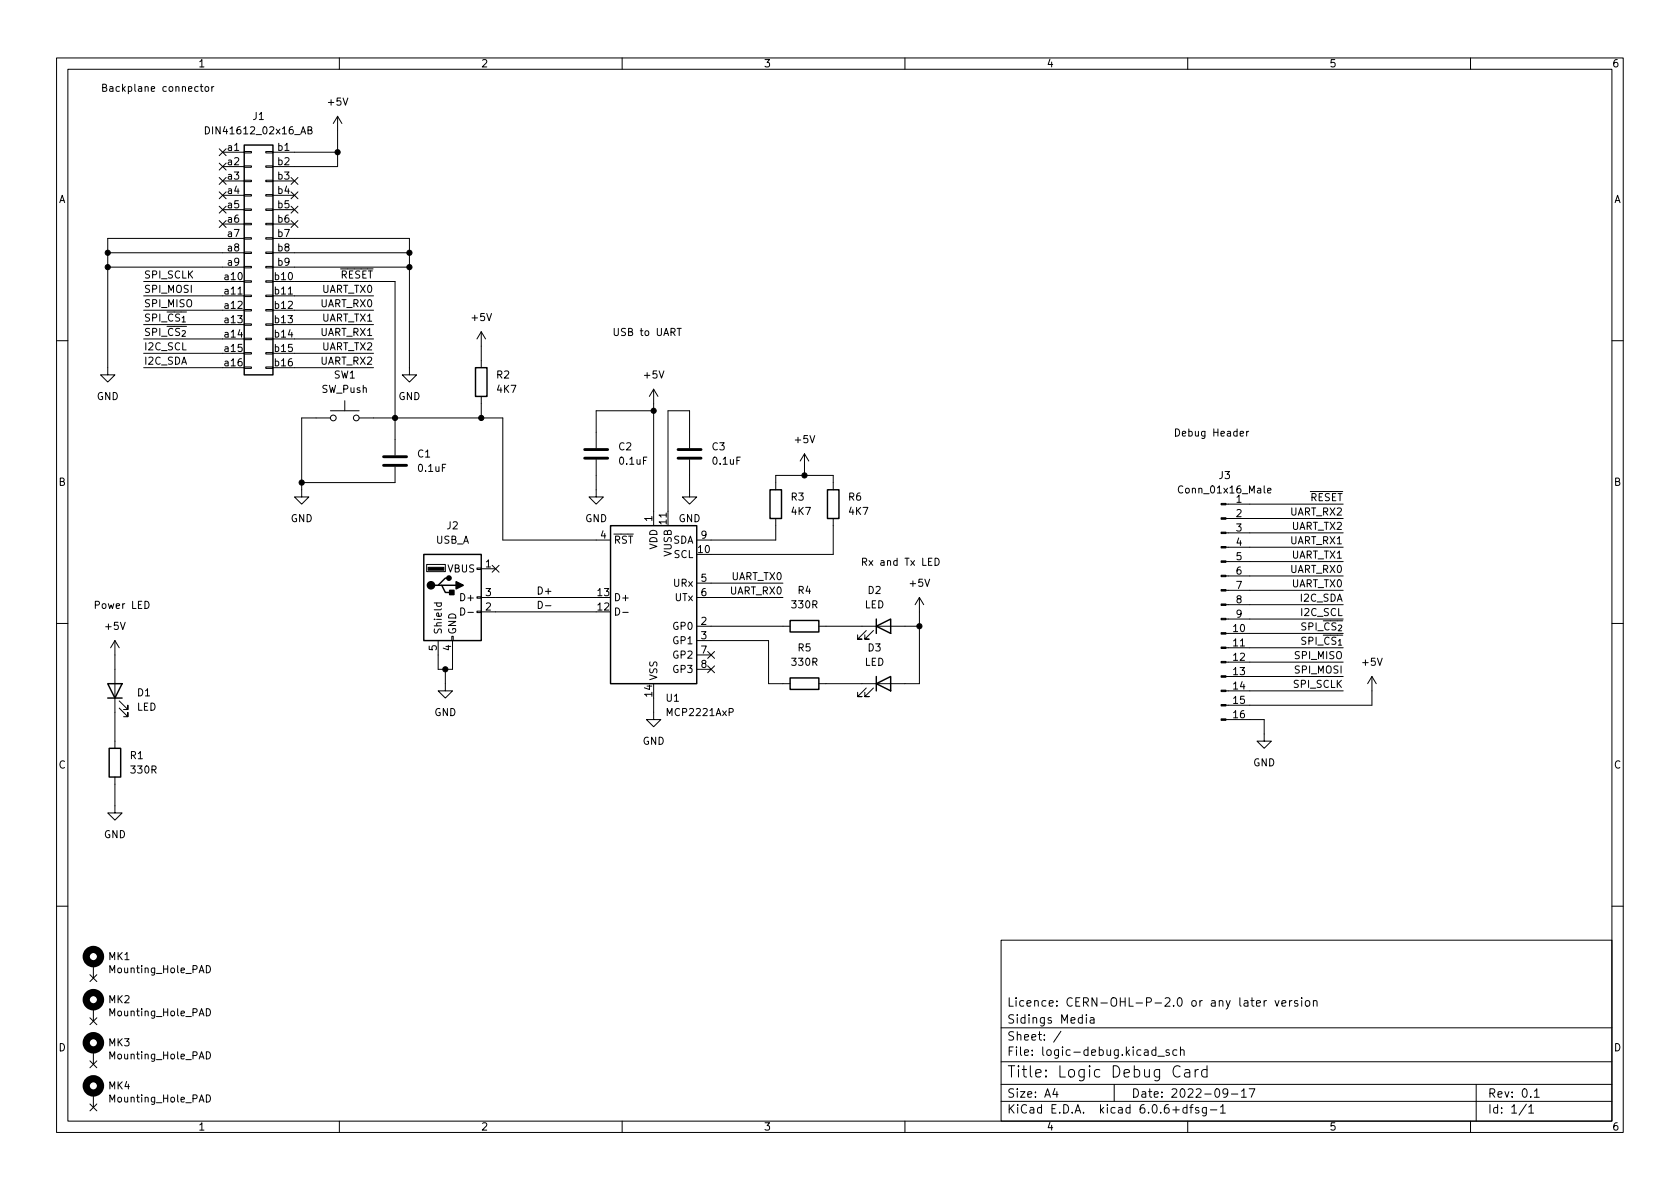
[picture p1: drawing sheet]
<svg xmlns="http://www.w3.org/2000/svg" width="297mm" height="210mm" viewBox="0 0 297 210" stroke-linecap="round" stroke-linejoin="round" font-family="sans-serif">
<g fill="none" stroke="#000" stroke-width=".18">
<path d="M10 10.2h277v190.1h-277zM12 12.2h273v186.1h-273zM35 15.4l-.3-.1-.3 .3 .1 .5h.5M35.4 15.3h.5M35.6 14.9v1.1l.3 .2M36.4 15.4l.3-.1 .2 .3v.3l-.2 .3-.3-.1-.2-.2zM37.5 15.3v.9M37.8 15.3l-.3 .3M60 10.2v2M110 10.2v2M160 10.2v2M210 10.2v2"/>
<path d="M260 10.2v2M36.3 22.4a.64 .64 0 0 1 .7 .6 .64 .64 0 0 1-.7 .7zM38.8 36.5l1.2 1.2M38.8 31.4l1.2 1.2M38.8 28.8l1.2 1.3M38.8 26.3l1.2 1.2M38.8 33.9l1.2 1.2M38.8 39l1.2 1.2M39.4 26.9h3.8M39.4 29.5h3.8M39.4 32h3.8M39.4 34.5h3.8"/>
<path d="M39.4 37.1h3.8M39.4 39.6h3.8M40 36.5l-1.2 1.2M40 31.4l-1.2 1.2M40 28.8l-1.2 1.3M40 26.3l-1.2 1.2M40 33.9l-1.2 1.2M40 39l-1.2 1.2M43.2 39.5h1.2v.2h-1.2zM43.2 37h1.2v.2h-1.2zM43.2 34.4h1.2v.3h-1.2zM43.2 31.9h1.2v.2h-1.2z"/>
<path d="M43.2 29.3h1.2v.3h-1.2zM43.2 26.8h1.2v.2h-1.2zM47 39.5h1.3v.2h-1.3zM47 37h1.3v.2h-1.3zM47 34.4h1.3v.3h-1.3zM47 31.9h1.3v.2h-1.3zM47 29.3h1.3v.3h-1.3zM47 26.8h1.3v.2h-1.3zM48.3 26.9h11.4M48.3 32h3.8M48.3 34.5h3.8M48.3 37.1h3.8"/>
<path d="M48.3 39.6h3.8M51.5 31.4l1.2 1.2M51.5 33.9l1.2 1.2M51.5 36.5l1.2 1.2M51.5 39l1.2 1.2M52.7 31.4l-1.2 1.2M52.7 33.9l-1.2 1.2M52.7 36.5l-1.2 1.2M52.7 39l-1.2 1.2M54.5 23h.5l.1-.2v-.3l-.6-.1v1.3h.4l.2-.1 .1-.3-.3-.3M59.7 20.6l-.8 1.2M59.7 20.6v8.9h-11.4"/>
<path d="M59.7 20.6l.8 1.2M19 44.7h24.2M19 47.2h24.2M25.4 49.8h17.8M25.4 52.3h17.8M25.4 54.9h17.8M25.4 57.4h17.8M25.4 59.9h17.8M26.4 58.1h-.4l-.2 .1v.4l.5 .2 .1 .3-.2 .2h-.5M27 58.7h.6l.1-.2v-.3l-.7-.1v1.2M28.3 58.1v1.2M28.6 59.5h.9"/>
<path d="M30.6 58.2a.6 .6 0 0 0-.9 .4 .6 .6 0 0 0 .6 .7l.3-.1M31.8 58.1h-.5l-.2 .1v.4l.5 .2 .2 .3-.3 .2h-.5M32.2 58.6l.4-.1 .2 .3-.6 .7h.6M43.2 59.8h1.2v.3h-1.2zM43.2 57.3h1.2v.2h-1.2zM43.2 54.7h1.2v.3h-1.2zM43.2 52.2h1.2v.2h-1.2zM43.2 49.7h1.2v.2h-1.2zM43.2 47.1h1.2v.3h-1.2zM43.2 44.6h1.2v.2h-1.2zM43.2 42h1.2v.3h-1.2zM43.2 42.2h-24.2v24.1h1.3l-1.3 1.3-1.2-1.3h1.2"/>
<path d="M47 59.8h1.3v.3h-1.3zM47 57.3h1.3v.2h-1.3zM47 54.7h1.3v.3h-1.3zM47 52.2h1.3v.2h-1.3zM47 49.7h1.3v.2h-1.3zM47 47.1h1.3v.3h-1.3zM47 44.6h1.3v.2h-1.3zM47 42h1.3v.3h-1.3zM48.3 42.2h24.1v24.1h1.3l-1.3 1.3-1.3-1.3h1.3M48.3 49.8h21.5v30.7M48.3 52.3h17.7M48.3 54.9h17.7"/>
<path d="M48.3 57.4h17.7M48.3 59.9h17.7M48.3 44.7h24.1M48.3 47.2h24.1M85.1 58.7v6.3M85.1 58.7l-.8 1.2M85.1 58.7l.8 1.2M108.6 58.1v1l.2 .2h.3l.2-.2v-1M10 60.2h2M25.4 62.5h17.8M25.4 65h17.8M43.2 64.9h1.2v.2h-1.2z"/>
<path d="M43.2 62.4h1.2v.2h-1.2zM47 64.9h1.3v.2h-1.3zM47 62.4h1.3v.2h-1.3zM48.3 62.5h17.7M48.3 65h17.7M58.4 73.9h-5.1v14h1.3l-1.3 1.2-1.2-1.2h1.2M58.4 72.6h5.1M61 70.9v1.7M63.5 73.9h25.4v21.6h19M85.1 70.1v3.8M115.6 68.8v24.2M115.6 72.6h-10.2v6.6"/>
<path d="M115.6 68.8l-.8 1.3M115.6 68.8l.7 1.3M121.9 79.2v-6.6h-3.8v20.4M207.8 75.8a.64 .64 0 0 1 .8 .7 .64 .64 0 0 1-.8 .6zM285 60.2h2M69.8 82.5v2.8h-16.5M75.4 99.8h3.3v1.3h-3.3zM87 100l1.2 1.2M88.2 100l-1.2 1.2M105.4 81.3v6.6h1.3l-1.3 1.2-1.3-1.2h1.3M121.9 81.3v6.6h1.3l-1.3 1.2-1.3-1.2h1.3M137.2 86.6v-2.5h10.1v2.5"/>
<path d="M137.2 91.7v3.8h-14M142.2 80.3l-.7 1.2M142.2 80.3v3.8M142.2 80.3l.8 1.2M147.3 91.7v6.3h-21.6M152.5 99.4l.6-.1 .1-.2v-.3l-.7-.1v1.3M152.8 99.4l.4 .6M216.8 99.3h20.7M216.8 96.8h20.7M216.8 94.2h20.7M216.8 91.7h20.7M216.8 89.1h20.7"/>
<path d="M224.1 86.8l.6-.2v-.2l-.4-.1-.2 .2 .1 .6h.5M10 110.2h2M16.9 107l.6-.1 .1-.1-.1-.4-.6-.1v1.3M20.3 113.3v19M20.3 113.3l-.7 1.2M20.3 113.3l.8 1.2M76.8 106.6h1.2M77.3 106.6l-.1 .4 .2 .2 .6-.1v-.5M77.5 113.3v5.1h2.5v-5.1M78.7 118.4v3.8h1.3l-1.3 1.2-1.2-1.2h1.2M79.9 112.5h.2v.8h-.2zM81.5 107.5a.64 .64 0 0 1 .7 .6 .64 .64 0 0 1-.7 .7z"/>
<path d="M82.7 108.3h1M84.3 108.1h.8v.2h-.8zM84.3 105.5h.8v.3h-.8zM84.3 100.5h.8v.2h-.8zM85.1 105.7h20.3M85.1 100.6h2.5M85.1 108.2h20.3M95.2 106.3a.64 .64 0 0 1 .7 .7 .64 .64 0 0 1-.7 .6zM96.4 107.1h1M108.8 107.5a.64 .64 0 0 1 .8 .6 .64 .64 0 0 1-.8 .7zM110.1 108.3h1M123.2 110.7h16.5"/>
<path d="M123.2 113.3h12.7v7.6h3.8M123.2 103.1h15.2M123.2 105.7h15.2M123.2 115.8h2.5M123.2 118.4h2.5M125.1 115.2l1.2 1.2M125.1 117.7l1.2 1.3M126.3 115.2l-1.2 1.2M126.3 117.7l-1.2 1.3M144.8 110.7h17.8M153.2 111.5l-1.6 1.5h.8h-.8v-.7M154.4 111.5l-1.5 1.5h.8h-.8v-.7"/>
<path d="M162.6 105.7l-.8 1.2M162.6 105.7v15.2h-17.8M162.6 105.7l.7 1.2M216.8 119.6h20.7M216.8 117.1h20.7M216.8 114.5h20.7M216.8 112h20.7M216.8 109.5h20.7M216.8 106.9h20.7M216.8 104.4h20.7M216.8 101.8h20.7M242.6 119.6v5.1h-25.8"/>
<path d="M242.6 119.6l-.8 1.3M242.6 119.6l.7 1.3M285 110.2h2M20.3 137.4v6.4h1.3l-1.3 1.2-1.3-1.2h1.3M21.1 125.2l1.5 1.5v-.7v.7h-.8M21.1 123.9l1.5 1.6v-.8v.8h-.8M115.6 123.4v3.8h1.2l-1.2 1.3-1.3-1.3h1.3M153.2 121.7l-1.6 1.5h.8h-.8v-.8M154.4 121.7l-1.5 1.5h.8h-.8v-.8M216.8 127.2h6.7v3.9h1.3l-1.3 1.2-1.3-1.2h1.3M216.8 122.2h20.7M10 160.2h2"/>
<path d="M15.9 180l1.2 1.2M15.9 172.4l1.2 1.2M16.5 170.4v2.6M16.5 178v2.6M17.1 180l-1.2 1.2M17.1 172.4l-1.2 1.2M36.5 178.4a.64 .64 0 0 1 .7 .6 .64 .64 0 0 1-.7 .6zM36.5 170.7a.64 .64 0 0 1 .7 .7 .64 .64 0 0 1-.7 .6zM177 166.3h108v32h-108zM192.1 179.4v.2M192.1 179.9v1M222.1 177.4l.8-.1-.1-.3-.4-.1-.3 .2 .1 .8h.6"/>
<path d="M223.5 176.9v1M223.9 176.9l-.3 .1-.1 .2M225.4 176.9l.4 1 .3-1M226.6 177.4l.8-.1-.1-.3-.4-.1-.3 .2 .1 .8h.6M228 176.9v1M228.4 176.9l-.3 .1-.1 .2M229.4 177l-.3-.1-.2 .2v.3l.5 .1v.4h-.5M230.1 176.4v.2M230.1 176.9v1M230.9 177l.4-.1 .3 .3v.4l-.3 .3h-.4l-.1-.3v-.4zM232.2 177.1l.2-.2 .4 .1 .1 .9M232.2 176.9v1"/>
<path d="M285 160.2h2M15.9 195.2l1.2 1.2M15.9 187.6l1.2 1.2M16.5 185.7v2.5M16.5 193.3v2.5M17.1 195.2l-1.2 1.2M17.1 187.6l-1.2 1.2M36.5 186a.64 .64 0 0 1 .7 .6 .64 .64 0 0 1-.7 .7zM36.5 193.6a.64 .64 0 0 1 .7 .6 .64 .64 0 0 1-.7 .7zM60 198.3v2M110 198.3v2M160 198.3v2"/>
<path d="M177 194.8h108M177 191.8h108M177 187.8h108M177 181.8h108M186.5 192.5l-.4 1h1M186.9 193v1M187.6 182.4l-1.3 1.9M192.8 180h.6v.9M193.4 180.3l-.5 .1a.29 .29 0 0 0-.2 .2 .29 .29 0 0 0 .2 .3h.5M197 191.8v3M204.4 185.7l-.5-.1-.3 .3v.4l.2 .3h.6M204.4 185.1v1.5"/>
<path d="M204.7 186.8h1.2M206.7 185.7l-.3-.1-.3 .2 .1 .3 .5 .1v.4h-.6M208.1 185.7l-.5-.1-.2 .3v.4l.1 .3h.6M208.6 188.7a.8 .8 0 0 0-.9-.1 .8 .8 0 0 0-.3 1 .75 .75 0 0 0 .4 .8 .75 .75 0 0 0 .8-.1M208.7 185.8l.2-.2 .4 .1 .1 .9M208.7 185.1v1.5M209.5 189.2l.2-.1 .6 .1 .1 1.3M209.9 195.9l-.5-.1-.3 .3v.4l.2 .3h.6M209.9 195.3v1.5M210 198.3v2M210.4 189.6l-.7 .1a.39 .39 0 0 0-.3 .4 .39 .39 0 0 0 .3 .4l.7-.1M210.4 195.8h.5"/>
<path d="M210.9 195.3l-.3 .2v1.3M211.3 189.1v1.4M211.9 189.1a.51 .51 0 0 0-.6 .4M211.9 195.9l-.3-.1-.2 .2v.3l.5 .1v.4h-.5M213.3 195.8v1.2l-.3 .3h-.4M213.3 195.9l-.4-.1-.3 .3v.4l.1 .3h.6M213.4 189.2l-.6-.1-.3 .4v.6l.1 .3 .2 .1 .6-.1M213.4 188.5v2M214 196.3h1.1M215.8 195.8l.4-.5v1.5M215.8 196.8h.8M217.1 193.2l-.3 .3h-.3l-.3-.3 .2-.6 .4-.1 .2 .2a.99 .99 0 0 1-.4 1.3h-.2"/>
<path d="M217.7 193.5h1.2M219.5 193l.4-.5v1.5M219.5 194h.9M220.9 192.5h1l-.7 1.5M260 198.3v2M261 191.8v6.5M269.9 195.3l-1.3 1.9M270.3 195.8l.4-.5v1.5M270.3 196.8h.9M271.3 193l.4-.5v1.5M271.3 194h.9"/>
<circle cx="58.9" cy="73.9" r=".51"/>
<circle cx="63" cy="73.9" r=".51"/>
</g>
<g fill="none" stroke="#000" stroke-width=".25">
<path d="M43.2 25.6h5.1v40.7h-5.1zM84.1 65h2v5.1h-2zM74.9 98h10.2v15.3h-10.2zM107.9 93h15.3v27.9h-15.3zM136.1 86.6h2.1v5.1h-2.1zM146.3 86.6h2v5.1h-2zM77.5 103.5h.6l.6 1.3h1.3M78.1 103.5h2.5M79.4 102.2h-.7l-1.2 1.3h-.7M139.7 109.7h5.1v2.1h-5.1zM139.7 119.9h5.1v2h-5.1zM154.9 110.7l2.6-1.2v2.5z"/>
<path d="M154.9 109.5v2.5M154.9 119.6v2.6M19 120.9h2.6l-1.3 2.5zM19 123.4h2.6M19.3 132.3h2v5.1h-2zM154.9 120.9l2.6-1.3v2.6z"/>
</g>
<g fill="#000" stroke="#000" stroke-width=".18">
<path d="M215.9 99.2h.9v.2h-.9zM215.9 96.6h.9v.3h-.9zM215.9 94.1h.9v.3h-.9zM215.9 91.6h.9v.2h-.9zM215.9 89h.9v.3h-.9zM75.7 100.3h2.8v.5h-2.8zM215.9 119.5h.9v.3h-.9zM215.9 117h.9v.2h-.9zM215.9 114.4h.9v.3h-.9zM215.9 111.9h.9v.2h-.9zM215.9 109.3h.9v.3h-.9zM215.9 106.8h.9v.3h-.9z"/>
<path d="M215.9 104.3h.9v.2h-.9zM215.9 101.7h.9v.3h-.9zM215.9 127.1h.9v.3h-.9zM215.9 124.6h.9v.2h-.9zM215.9 122h.9v.3h-.9z"/>
<circle cx="59.7" cy="26.9" r=".46"/>
<circle cx="19" cy="47.2" r=".46"/>
<circle cx="19" cy="44.7" r=".46"/>
<circle cx="72.4" cy="47.2" r=".46"/>
<circle cx="72.4" cy="44.7" r=".46"/>
<circle cx="69.8" cy="73.9" r=".46"/>
<circle cx="85.1" cy="73.9" r=".46"/>
<circle cx="115.6" cy="72.6" r=".46"/>
<circle cx="53.3" cy="85.3" r=".46"/>
<circle cx="142.2" cy="84.1" r=".46"/>
<circle cx="78.7" cy="118.4" r=".46"/>
<circle cx="162.6" cy="110.7" r=".46"/>
</g>
<g fill="none" stroke="#000" stroke-width="1.3">
<circle cx="16.5" cy="169.2" r="1.27"/>
<circle cx="16.5" cy="176.8" r="1.27"/>
<circle cx="16.5" cy="192" r="1.27"/>
<circle cx="16.5" cy="184.4" r="1.27"/>
</g>
<path d="M103.4 79.5h4M119.9 79.5h4.1M67.8 82.3h4.1M67.8 80.8h4.1M103.4 81h4M119.9 81h4.1" fill="none" stroke="#000" stroke-width=".51"/>
<g fill="#000" stroke="#000" stroke-width=".25">
<path d="M79.5 104.4h.8v.8h-.8zM80.6 102.9l1.3 .6-1.3 .6z"/>
<circle cx="76.2" cy="103.5" r=".63"/>
<circle cx="79.4" cy="102.2" r=".38"/>
</g>
<text font-size="2.8" x="178" y="190.6">Title: Logic Debug Card</text>
<g font-size="2.1">
<text x="178" y="178">Licence: CERN-OHL-P-2.0 or any later version</text>
<text x="178" y="184">Sheet: /</text>
<text x="178" y="181">Sidings Media</text>
<text x="178" y="186.7">File: logic-debug.kicad_sch</text>
<text x="178" y="196.9">KiCad E.D.A. kicad 6.0.6+dfsg-1</text>
<text x="178" y="194.1">Size: A4</text>
<text x="200" y="194.1">Date: 2022-09-17</text>
<text x="263" y="194.1">Rev: 0.1</text>
<text x="263" y="196.9">Id: 1/1</text>
</g>
<g font-size="1.8">
<text x="35" y="11.9">1</text>
<text x="85" y="11.9">2</text>
<text x="135" y="11.9">3</text>
<text x="185" y="11.9">4</text>
<text x="235" y="11.9">5</text>
<text x="285" y="11.9">6</text>
<text x="17.8" y="16.2">Backplane connector</text>
<text x="37" y="23.7">DIN41612_02x16_AB</text>
<text x="44.7" y="21.2">J1</text>
<text x="58.1" y="18.7">+5V</text>
<text x="40.3" y="26.7">a1</text>
<text x="40.3" y="29.2">a2</text>
<text x="49.1" y="26.7">b1</text>
<text x="49.1" y="29.2">b2</text>
<text x="10.3" y="35.9">A</text>
<text x="40.3" y="31.7">a3</text>
<text x="40.3" y="34.3">a4</text>
<text x="49.1" y="31.7">b3</text>
<text x="49.1" y="34.3">b4</text>
<text x="285.3" y="35.9">A</text>
<text x="40.3" y="36.8">a5</text>
<text x="40.3" y="39.4">a6</text>
<text x="40.3" y="41.9">a7</text>
<text x="49.1" y="36.8">b5</text>
<text x="49.1" y="39.4">b6</text>
<text x="49.1" y="41.9">b7</text>
<text x="40.3" y="44.4">a8</text>
<text x="40.3" y="47">a9</text>
<text x="49.1" y="44.4">b8</text>
<text x="49.1" y="47">b9</text>
<text x="25.4" y="51.8">SPI_MOSI</text>
<text x="25.4" y="49.2">SPI_SCLK</text>
<text x="39.8" y="49.5">a10</text>
<text x="39.8" y="52.1">a11</text>
<text x="48.6" y="49.5">b10</text>
<text x="48.6" y="52.1">b11</text>
<text x="56.9" y="51.8">UART_TX0</text>
<text x="58.8" y="49.2">~{RESET}</text>
<text x="25.4" y="56.9">SPI_~{CS_{1}}</text>
<text x="25.4" y="54.3">SPI_MISO</text>
<text x="39.8" y="54.6">a12</text>
<text x="39.8" y="57.1">a13</text>
<text x="39.8" y="59.7">a14</text>
<text x="48.6" y="54.6">b12</text>
<text x="48.6" y="57.1">b13</text>
<text x="48.6" y="59.7">b14</text>
<text x="56.7" y="59.4">UART_RX1</text>
<text x="56.7" y="54.3">UART_RX0</text>
<text x="56.9" y="56.9">UART_TX1</text>
<text x="83.5" y="56.8">+5V</text>
<text x="109.4" y="59.4">USB to UART</text>
<text x="25.4" y="61.9">I2C_SCL</text>
<text x="25.4" y="64.5">I2C_SDA</text>
<text x="39.8" y="62.2">a15</text>
<text x="39.8" y="64.8">a16</text>
<text x="48.6" y="62.2">b15</text>
<text x="48.6" y="64.8">b16</text>
<text x="56.7" y="64.5">UART_RX2</text>
<text x="56.9" y="61.9">UART_TX2</text>
<text x="17.1" y="70.7">GND</text>
<text x="56.9" y="69.5">SW_Push</text>
<text x="59" y="66.9">SW1</text>
<text x="70.4" y="70.7">GND</text>
<text x="87.8" y="66.9">R2</text>
<text x="87.9" y="69.5">4K7</text>
<text x="114" y="66.9">+5V</text>
<text x="209" y="77.2">Debug Header</text>
<text x="73.8" y="80.9">C1</text>
<text x="74.1" y="83.4">0.1uF</text>
<text x="109.4" y="79.6">C2</text>
<text x="109.6" y="82.2">0.1uF</text>
<text x="125.9" y="79.6">C3</text>
<text x="126.1" y="82.2">0.1uF</text>
<text x="140.6" y="78.4">+5V</text>
<text x="10.3" y="85.9">B</text>
<text x="139.9" y="88.5">R3</text>
<text x="150" y="88.5">R6</text>
<text x="208.9" y="87.2">Conn_01x16_Male</text>
<text x="215.6" y="84.7">J3</text>
<text x="218.6" y="88.9">1</text>
<text x="230.2" y="88.6">~{RESET}</text>
<text x="285.3" y="85.9">B</text>
<text x="51.4" y="92.3">GND</text>
<text x="79" y="93.6">J2</text>
<text x="103.4" y="92.3">GND</text>
<text x="106.2" y="95.2">4</text>
<text x="115.3" y="92.2" transform="rotate(-90 115.3 92.2)">1</text>
<text x="117.9" y="92.7" transform="rotate(-90 117.9 92.7)">11</text>
<text x="120" y="92.3">GND</text>
<text x="124" y="95.2">9</text>
<text x="140" y="91.1">4K7</text>
<text x="150.2" y="91.1">4K7</text>
<text x="218.6" y="91.4">2</text>
<text x="218.6" y="94">3</text>
<text x="228.2" y="91.1">UART_RX2</text>
<text x="228.4" y="93.7">UART_TX2</text>
<text x="77" y="96.1">USB_A</text>
<text x="79.2" y="101.2">VBUS</text>
<text x="85.9" y="100.3">1</text>
<text x="108.5" y="96.1">~{RST}</text>
<text x="116.2" y="97.2" transform="rotate(-90 116.2 97.2)">VDD</text>
<text x="118.7" y="98.4" transform="rotate(-90 118.7 98.4)">VUSB</text>
<text x="118.9" y="96.1">SDA</text>
<text x="119.1" y="98.7">SCL</text>
<text x="123.5" y="97.8">10</text>
<text x="153.9" y="100">Rx and Tx LED</text>
<text x="218.6" y="96.5">4</text>
<text x="218.6" y="99.1">5</text>
<text x="218.6" y="101.6">6</text>
<text x="228.2" y="101.3">UART_RX0</text>
<text x="228.2" y="96.2">UART_RX1</text>
<text x="228.4" y="98.8">UART_TX1</text>
<text x="17.3" y="107.7">Power LED</text>
<text x="81.8" y="106.3">D+</text>
<text x="85.9" y="107.9">2</text>
<text x="85.9" y="105.4">3</text>
<text x="95.5" y="105.1">D+</text>
<text x="105.7" y="107.9">12</text>
<text x="105.7" y="105.4">13</text>
<text x="108.5" y="106.3">D+</text>
<text x="119.1" y="103.8">URx</text>
<text x="119.3" y="106.3">UTx</text>
<text x="124" y="102.9">5</text>
<text x="124" y="105.4">6</text>
<text x="129.1" y="105.1">UART_RX0</text>
<text x="129.3" y="102.6">UART_TX0</text>
<text x="140.1" y="107.6">330R</text>
<text x="141.1" y="105">R4</text>
<text x="152.9" y="107.6">LED</text>
<text x="153.5" y="105">D2</text>
<text x="161" y="103.8">+5V</text>
<text x="218.6" y="104.1">7</text>
<text x="218.6" y="106.7">8</text>
<text x="228.4" y="103.8">UART_TX0</text>
<text x="230" y="106.4">I2C_SDA</text>
<text x="18.7" y="111.4">+5V</text>
<text x="78.1" y="112.3" transform="rotate(-90 78.1 112.3)">Shield</text>
<text x="80.6" y="112.3" transform="rotate(-90 80.6 112.3)">GND</text>
<text x="119.1" y="111.4">GP0</text>
<text x="119.1" y="113.9">GP1</text>
<text x="124" y="110.5">2</text>
<text x="124" y="113">3</text>
<text x="218.1" y="111.8">10</text>
<text x="218.6" y="109.2">9</text>
<text x="226.5" y="111.5">SPI_~{CS_{2}}</text>
<text x="230.2" y="108.9">I2C_SCL</text>
<text x="77.2" y="115" transform="rotate(-90 77.2 115)">5</text>
<text x="79.8" y="115" transform="rotate(-90 79.8 115)">4</text>
<text x="119.1" y="116.5">GP2</text>
<text x="119.1" y="119">GP3</text>
<text x="124" y="115.6">7</text>
<text x="124" y="118.1">8</text>
<text x="140.1" y="117.7">330R</text>
<text x="141.1" y="115.2">R5</text>
<text x="152.9" y="117.7">LED</text>
<text x="153.5" y="115.2">D3</text>
<text x="218.1" y="114.3">11</text>
<text x="218.1" y="116.8">12</text>
<text x="218.1" y="119.4">13</text>
<text x="226.5" y="114">SPI_~{CS_{1}}</text>
<text x="229.1" y="119.1">SPI_MOSI</text>
<text x="229.1" y="116.5">SPI_MISO</text>
<text x="241" y="117.7">+5V</text>
<text x="24.2" y="125.7">LED</text>
<text x="24.3" y="123.1">D1</text>
<text x="115.3" y="123.2" transform="rotate(-90 115.3 123.2)">14</text>
<text x="116.2" y="120.4" transform="rotate(-90 116.2 120.4)">VSS</text>
<text x="117.8" y="124.1">U1</text>
<text x="218.1" y="121.9">14</text>
<text x="218.1" y="124.5">15</text>
<text x="228.8" y="121.6">SPI_SCLK</text>
<text x="76.8" y="126.6">GND</text>
<text x="113.6" y="131.7">GND</text>
<text x="118.1" y="126.6">MCP2221AxP</text>
<text x="218.1" y="127">16</text>
<text x="10.3" y="135.9">C</text>
<text x="23" y="134.2">R1</text>
<text x="23.3" y="136.8">330R</text>
<text x="221.6" y="135.5">GND</text>
<text x="285.3" y="135.9">C</text>
<text x="18.4" y="148.2">GND</text>
<text x="19.2" y="169.8">MK1</text>
<text x="19.5" y="172.1">Mounting_Hole_PAD</text>
<text x="19.2" y="177.4">MK2</text>
<text x="19.5" y="179.7">Mounting_Hole_PAD</text>
<text x="10.3" y="185.9">D</text>
<text x="19.2" y="185">MK3</text>
<text x="285.3" y="185.9">D</text>
<text x="19.5" y="187.3">Mounting_Hole_PAD</text>
<text x="19.2" y="192.6">MK4</text>
<text x="19.5" y="194.9">Mounting_Hole_PAD</text>
<text x="35" y="199.9">1</text>
<text x="85" y="199.9">2</text>
<text x="135" y="199.9">3</text>
<text x="185" y="199.9">4</text>
<text x="235" y="199.9">5</text>
<text x="285" y="199.9">6</text>
</g>
</svg>
